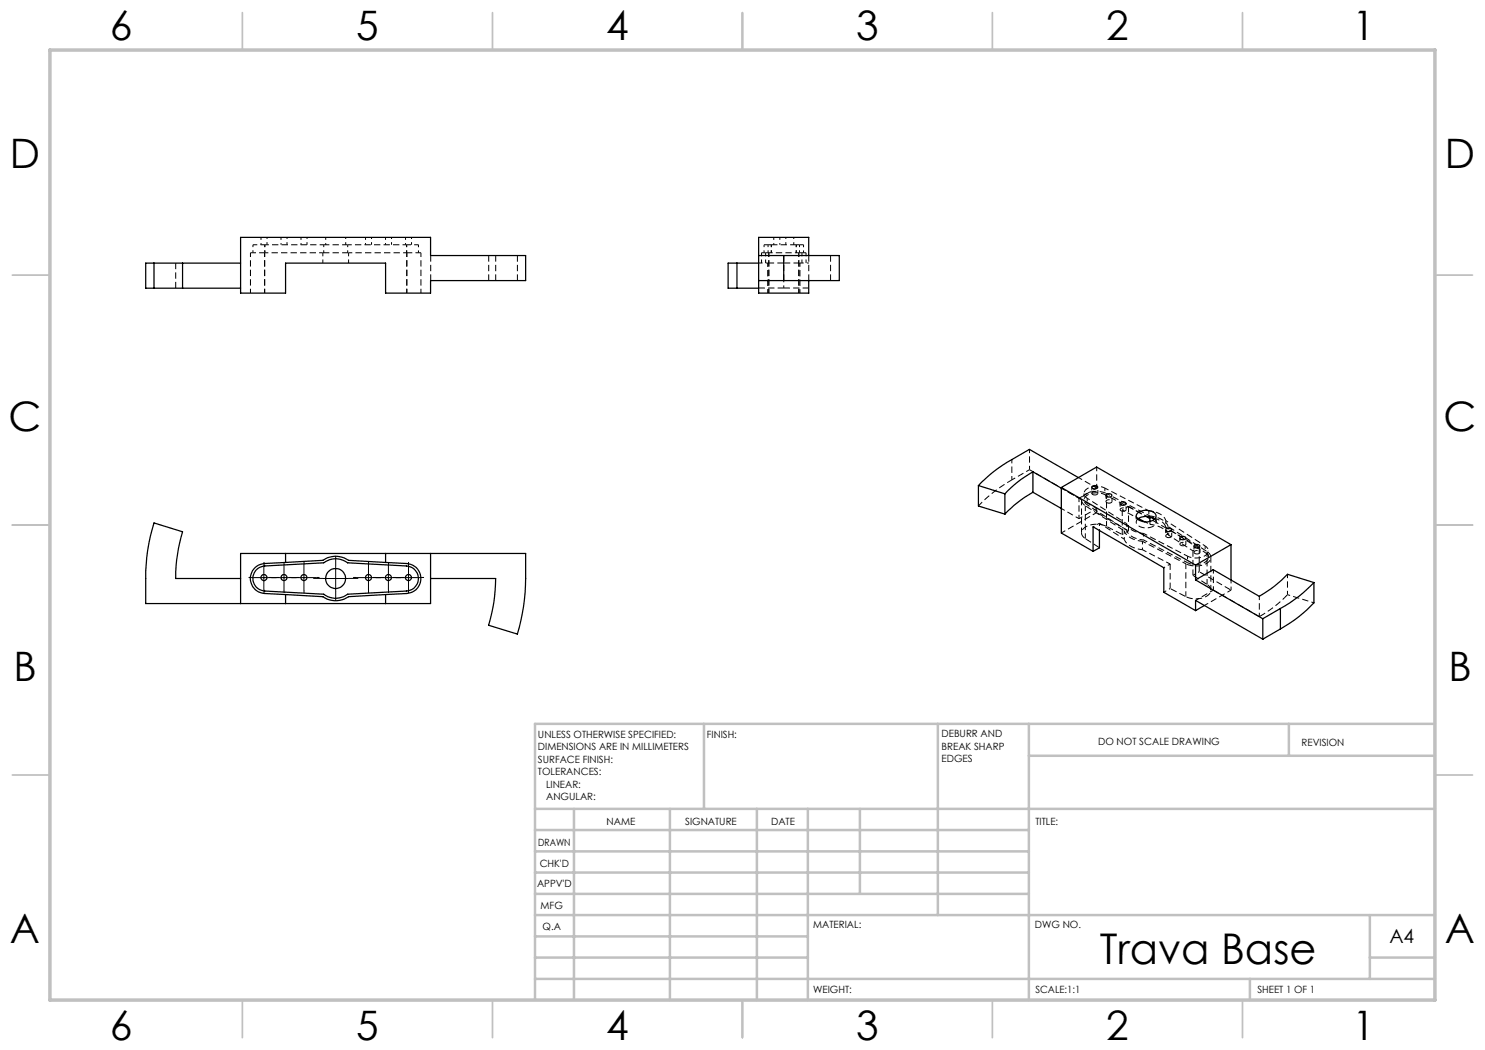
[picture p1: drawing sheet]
<svg xmlns="http://www.w3.org/2000/svg" width="297mm" height="210mm" viewBox="0 0 297 210" stroke-linecap="round" stroke-linejoin="round" font-family="sans-serif">
<g fill="none" stroke="#000" stroke-width=".2" stroke-dasharray="1.3 .6" stroke-linecap="butt">
<path d="M35.1 57.6v-5M64.6 50.6h5.1M86.1 56.1v-5M97.7 56.1v-5M99.1 56.1v-5M103.5 56.1v-5M153.5 52.6h3.3M154.3 49h5M156.8 56.1v-5M156.8 52.6h3.2M156.8 57.6h-5M161.8 56.1v-5"/>
<path d="M161.8 57.6h-5M166.1 56.1v-5M230 104.9v-.6M230 103.5v-.3M233.2 105.4a3.1 3.1 0 0 0-2.6-1.8"/>
</g>
<g fill="none" stroke="#000" stroke-width=".2" stroke-dasharray="1.3 .6" stroke-dashoffset=".1" stroke-linecap="butt">
<path d="M64.7 49h4.8M218.5 98.9a.57 .57 0 0 0 .7 .1 .57 .57 0 0 0 .3-.5 .59 .59 0 0 0-.6-.2 .59 .59 0 0 0-.5 .5l.1 .1M221.4 100.5a.57 .57 0 0 0 .6 .1 .57 .57 0 0 0 .3-.5 .59 .59 0 0 0-.6-.2 .59 .59 0 0 0-.4 .5l.1 .1M224.2 102.2a.57 .57 0 0 0 .6 .1 .57 .57 0 0 0 .4-.5 .59 .59 0 0 0-.7-.3 .59 .59 0 0 0-.4 .6l.1 .1M224.5 106.9v-4.9M225.7 101.3l14.1 8.1M225.7 106.2v-4.9M233.3 107.4a.57 .57 0 0 0 .6 .1 .57 .57 0 0 0 .4-.5 .59 .59 0 0 0-.7-.2 .59 .59 0 0 0-.4 .5l.1 .1M234 117.7v-4.9M236.1 109.1a.57 .57 0 0 0 .7 .1 .57 .57 0 0 0 .3-.5 .59 .59 0 0 0-.6-.3 .59 .59 0 0 0-.5 .6l.1 .1M238.6 110.2v4.9M239 110.7a.57 .57 0 0 0 .6 .1 .57 .57 0 0 0 .3-.5 .59 .59 0 0 0-.6-.2 .59 .59 0 0 0-.4 .5l.1 .1"/>
<path d="M239.8 109.4v4.9M251.9 123.3l-9.2-5.3"/>
</g>
<g fill="none" stroke="#000" stroke-width=".2" stroke-dasharray="1.3 .6" stroke-dashoffset=".6" stroke-linecap="butt">
<path d="M64.6 52.6v-2M69.7 52.6v-2M152.3 50.6v2M153.1 52.6v-2M160.4 52.6v-2M161.2 52.6v-2M218.4 97.4v1.3M219.6 98.7v-1.3M221.2 99.1v1.2M222.4 100.3v-1.2M224 100.7v1.2M225.2 101.9v-1.2"/>
<path d="M227.2 103.2v1.2M229 104.3l1 .6M229.8 102.2v1.1M231.2 104.4v-1.2M233.1 106v1.2M234.3 107.2v-1.2M236 107.6v1.2M237.2 108.8v-1.2M238.8 109.2v1.2M240 110.4v-1.2M246.2 118v-2"/>
</g>
<g fill="none" stroke="#000" stroke-width=".2" stroke-dasharray="1.3 .6" stroke-dashoffset=".5" stroke-linecap="butt">
<path d="M52.9 50.6h11.7M53 49h11.7M69.5 49h11.8M69.7 50.6h11.7M153.5 58.6v-6M153.8 50.6h6M160 52.6v6M202.4 96v-4.1M205.9 93.9l13.4 7.8M205.9 93.9l-3.5 2.1M205.9 89.9v4M212.3 97.6l3.5 2.1"/>
<path d="M215.8 99.7l3.5-2.1M221 98.9a3.5 3.5 0 0 0-4.1 .6l-.1 .7 .6 .8M221 97.6a3.5 3.5 0 0 0-4.1 .6l-.1 .7 .6 .8M212.3 101.7l3.5 2M215.8 103.7v-4M219.3 101.7l-3.5 2M224.9 107.8l-5-3.2M225.3 106a3.5 3.5 0 0 0 3.4 2M225.3 104.7a3.5 3.5 0 0 0 3.4 2M228.5 108.3l8.7 4.5M230 103.2l-8.7-4.5M233.2 104.1a3.5 3.5 0 0 0-3.4-1.9"/>
<path d="M233.6 107l5 3.2M237.5 112.5a3.5 3.5 0 0 0 4-.6l.2-.4-.1-.4-.6-.6M237.5 111.2a3.5 3.5 0 0 0 4-.6l.2-.4-.1-.4-.6-.6M242.7 118v-4.1M257.5 118.9v-4M239.1 120.1l3.6-2.1M251.9 123.3v-4.1"/>
</g>
<g fill="none" stroke="#000" stroke-width=".2" stroke-dasharray="1.3 .6" stroke-dashoffset=".8" stroke-linecap="butt">
<path d="M50.6 49v1.6M53 49v1.6M64.7 49v1.6M69.5 49v1.6M81.3 49v1.6M83.7 50.6v-1.6M152.8 49v1.6M153.6 49v1.6M154.3 49v1.6M159.3 49v1.6M159.9 49v1.6M160.7 50.6v-1.6"/>
<path d="M224.9 107.8v-1.6M228.5 109.9v-1.6M233.6 107v-1.7"/>
</g>
<g fill="none" stroke="#000" stroke-width=".2" stroke-dasharray="1.3 .6" stroke-dashoffset=".4" stroke-linecap="butt">
<path d="M50.1 50.6v8M50.6 49h2.4M52.9 58.6v-8M81.3 49h2.4M81.4 58.6v-8M84.2 58.6v-8M152.3 50.6h.8M152.8 49h.8M153.8 58.6v-8M159.8 58.6v-8M159.9 49h.8M160.4 50.6h.8"/>
<path d="M215.7 95.5l3.6 2.1M219.3 97.6v-4.2M219.3 102.5v-.8M219.3 102.5l-7 4.1M228.7 108l8.8 4.5M228.7 106.7l8.8 4.5M229.8 102.2l-8.8-4.6M234 112.8l-5.5-2.9M240.9 121.1l5.3-3.1"/>
</g>
<path d="M50.1 50.6h2.8M81.4 50.6h2.8M216.3 100v6.6M195.7 101.2a28.2 28.2 0 0 1 6.7-5.2M217.1 107.7v-6.5M221.3 105.3v-6.6M237.2 119.3v-6.5M241.4 116.9v-6.6M242.2 118v-6.5" fill="none" stroke="#000" stroke-width=".2" stroke-dasharray="1.3 .6" stroke-dashoffset=".2" stroke-linecap="butt"/>
<g fill="none" stroke="#000" stroke-width=".2" stroke-dasharray="1.3 .6" stroke-dashoffset=".7" stroke-linecap="butt">
<path d="M52.2 47.5v1.5M53.4 49v-1.5M56.2 47.5v1.5M57.4 49v-1.5M60.2 47.5v1.5M61.4 49v-1.5M65.1 47.5v1.5M69.1 49v-1.5M73.1 47.5v1.5M74.3 49v-1.5M77.1 47.5v1.5M78.3 49v-1.5"/>
<path d="M81.1 47.5v1.5M82.3 49v-1.5M154.8 47.5v1.5M156 47.5v1.5M156.8 57.6v-1.5M157.2 49v-1.5M158.8 49v-1.5M216.8 98.7v1.3M217.4 99.7l7.9 5M217.4 99.7v1.3M221 97.6v1.3M217.4 101l7.9 5"/>
<path d="M219.9 104.6v1.5M219.9 104.6l-1.3 .8M224.5 102l3.2 1.7M225.3 104.7v1.3M225.7 106.2l-1.2 .7M225.7 101.3l-1.2 .7M228.7 106.7v1.3M229.4 103.3l-8.4-4.4M232.8 118.4l1.2-.7M233.2 104.1v1.3M234 112.8l-1.2 .7M237.5 111.2v1.3"/>
<path d="M238.6 115.1l1.2-.8M239.8 109.4l-1.2 .8M241 109.2v1.3M241 110.5l-7.8-5.1M241 109.2l-7.8-5.1M241.7 111.5v-1.3M257.5 118.9l5.3 1.7"/>
</g>
<g fill="none" stroke="#000" stroke-width=".25">
<path d="M30.8 52.6h-1.7v5h1.7M30.8 52.6v5M30.8 52.6h17.3M30.8 57.6h17.3M36.5 52.6v5M48.1 47.5h38v3.6h19v5h-19v2.5h-9v-6h-20v6h-9zM147.4 52.6h4.3M147.4 57.6h4.3M147.4 52.6h-1.8v5h1.8M147.4 52.6v5M151.7 56.1h5M151.7 51.1h5"/>
<path d="M156.7 51.1h11.2v5h-11.2M156.7 51.1v5M161.7 51.1v-3.6h-10v11.1h10v-2.5M195.7 97.1l5.3 1.7M195.7 97.1v4.1l5.3 1.6M201 98.8v4M206.6 94.4a22.6 22.6 0 0 0-5.6 4.4M206.6 98.5a23.7 23.7 0 0 0-5.6 4.3M206.6 94.4l5.7 3.2M206.6 94.4v4.1M206.6 98.5l5.7 3.2M212.3 97.5v9.1l6.3 3.7"/>
<path d="M212.3 97.5l26.8 15.5M212.3 97.5l7-4.1 26.9 15.5M215.7 95.5l-9.8-5.6-3.5 2a27.1 27.1 0 0 0-6.7 5.2M218.4 97.3a.71 .71 0 0 1 1.1 .2 .67 .67 0 0 1-1.1-.1zM221.2 98.9a.71 .71 0 0 1 1.2 .2 .67 .67 0 0 1-1.2-.1zM51.3 114l.6-.5 1.1-.3 11.7-.6a3.9 3.9 0 0 1 4.8 0l11.8 .6a2.51 2.51 0 0 1 2.4 2.5 2.51 2.51 0 0 1-2.4 2.5l-11.8 .6a3.9 3.9 0 0 1-4.8 0l-11.7-.6a2.52 2.52 0 0 1-2.2-1.6 2.52 2.52 0 0 1 .5-2.6zM57.1 112.5l-4.2 .2a3 3 0 0 0-2.8 3 3 3 0 0 0 2.8 3l4.2 .2M57.1 118.9l7.5 .4a4.5 4.5 0 0 0 5.1 0l7.4-.4M57.1 112.5l7.5-.4a4.5 4.5 0 0 1 5.1 0l7.4 .4M57.1 110.7v1.8M57.1 118.9v1.8M77.1 112.5l4.3 .2a3 3 0 0 1 2.8 3 3 3 0 0 1-2.8 3l-4.3 .2"/>
<path d="M77.1 110.7v1.8M77.1 118.9v1.8M86.1 110.7v10h-57a54 54 0 0 1 .7-12l1-4.1 5.7 1.8a33.1 33.1 0 0 0-1.4 9.3h13M86.1 115.7h13a31.5 31.5 0 0 1-1.4 9.4l5.8 1.7a38.8 38.8 0 0 0 1.6-11.1v-5h-57v10M218.6 110.3v-4.9l14.2 8.2v4.9l6.3 3.6M219.9 106.1v3.5l-1.3 .7M224.1 100.6a.57 .57 0 0 1 .6-.3 .57 .57 0 0 1 .4 .6 .71 .71 0 0 1-1.1-.2zM227.5 103.8a2.81 2.81 0 0 1 3.4 0M227.6 102.5a2.8 2.8 0 0 1 3.5 .4 1.04 1.04 0 0 1-.9 1.3 2.48 2.48 0 0 1-2.9-.8v-.5zM227.7 103.7l1.3 .7M229.4 103.3l.4 .2M229.8 103.5l.8 .1"/>
<path d="M229.8 103.3v.2M230 103.5v.8M233.3 105.7a.69 .69 0 0 1 1 .3 .67 .67 0 0 1-1.1-.1zM236 107.4a.71 .71 0 0 1 1.1 .3 .67 .67 0 0 1-1.1-.1zM238.9 109.1a.68 .68 0 0 1 1.1 .2 .64 .64 0 0 1-.7 .3 .64 .64 0 0 1-.5-.4zM239.1 116l3.5-2.1 9.2 5.4a23.8 23.8 0 0 0 5.7-4.4l5.3 1.6M239.1 113v3M239.1 116l13.5 7.7M246.2 108.9l-7.1 4.1M246.2 108.9v7.1M262.8 116.5a26.4 26.4 0 0 1-6.7 5.2M262.8 116.5v4.1a27.6 27.6 0 0 1-6.7 5.2"/>
<path d="M239.1 122.1v-2l13.5 7.7M240.9 121.1l-1.8 1M252.6 123.7v4.1M256.1 121.7l-3.5 2M256.1 121.7v4.1M256.1 125.8l-3.5 2"/>
<circle cx="52.8" cy="115.5" r=".6"/>
<circle cx="56.8" cy="115.5" r=".6"/>
<circle cx="60.8" cy="115.5" r=".6"/>
<circle cx="67.1" cy="115.7" r="2"/>
<circle cx="73.7" cy="115.5" r=".6"/>
<circle cx="77.7" cy="115.5" r=".6"/>
<circle cx="81.7" cy="115.5" r=".6"/>
</g>
<path d="M153.1 50.6h.7M153.6 49h.7M159.3 49h.6M159.8 50.6h.6M224.9 106.2a3.9 3.9 0 0 0 3.6 2.1M228.5 109.9a4.1 4.1 0 0 1-3.6-2.1M230 104.9a4.1 4.1 0 0 1 3.6 2.1M230.9 103.8a.87 .87 0 0 1 .3 .9 .87 .87 0 0 1-.7 .6 2.57 2.57 0 0 1-3.2-.7v-.3l.2-.5M233.6 105.3a3.9 3.9 0 0 0-3.6-2.1" fill="none" stroke="#000" stroke-width=".2" stroke-dasharray="1.3 .6" stroke-dashoffset=".3" stroke-linecap="butt"/>
<path d="M153.5 52.6h-1.7M161.8 52.6h-1.8" fill="none" stroke="#000" stroke-width=".2" stroke-dasharray="1.3 .6" stroke-dashoffset=".9" stroke-linecap="butt"/>
<path d="M217.1 107.7l2.8 1.8M241.4 116.9l-2.8-1.8M251.9 123.3a23.8 23.8 0 0 0 5.6-4.4" fill="none" stroke="#000" stroke-width=".2" stroke-dasharray="1.3 .6" stroke-dashoffset="-.1" stroke-linecap="butt"/>
<path d="M221.3 98.7a4.2 4.2 0 0 0-4.8 .7 1.23 1.23 0 0 0 .6 1.8M217.1 101.2l7.8 5M221.3 105.3a4.2 4.2 0 0 0-4.8 .6 1.23 1.23 0 0 0 .6 1.8M224.5 106.9l-3.2-1.6M225.7 106.2l-6.4-3.7M234 117.7l3.2 1.6M237.2 119.3a4.2 4.2 0 0 0 4.8-.6 1.23 1.23 0 0 0-.6-1.8M237.2 112.8a4.2 4.2 0 0 0 4.8-.7 1.23 1.23 0 0 0-.6-1.8M241.4 110.3l-7.8-5M246.2 118l-6.4-3.7" fill="none" stroke="#000" stroke-width=".2" stroke-dasharray="1.3 .6" stroke-dashoffset="-.2" stroke-linecap="butt"/>
<g fill="none" stroke="#000" stroke-width=".2" stroke-dasharray="15.2 1.3 1.3 1.3" stroke-linecap="butt">
<path d="M50.3 115.5h-.6M52.8 113v-.6M52.8 118v.6M54.3 115.5h-.6M55.3 115.5h.6M56.8 113v-.6M56.8 118v.6M58.3 115.5h-.6M59.3 115.5h.6M60.8 113v-.6M60.8 118v.6M63.3 115.5h.6"/>
<path d="M64.6 115.7h-2M67.1 113.2v-2M67.1 118.2v2M69.6 115.7h2M71.2 115.5h-.6M73.7 113v-.6M73.7 118v.6M75.2 115.5h-.6M76.2 115.5h.6M77.7 113v-.6M77.7 118v.6M79.2 115.5h-.6"/>
<path d="M80.2 115.5h.6M81.7 113v-.6M81.7 118v.6M84.2 115.5h.6"/>
</g>
<path d="M50.3 115.5h13M52.8 113v5M56.8 113v5M60.8 113v5M64.6 115.7h5M67.1 113.2v5M71.2 115.5h13M73.7 113v5M77.7 113v5M81.7 113v5" fill="none" stroke="#000" stroke-width=".2"/>
<g fill="none" stroke="#c0c0c0" stroke-width=".35">
<path d="M48.5 2.5v7.5M98.5 2.5v7.5M148.5 2.5v7.5M198.5 2.5v7.5M248.5 2.5v7.5M2.5 55h7.5M287 55h7.5M2.5 105h7.5M287 105h7.5M2.5 155h7.5M287 155h7.5M48.5 200v7.5"/>
<path d="M98.5 200v7.5M148.5 200v7.5M198.5 200v7.5M248.5 200v7.5"/>
</g>
<g fill="none" stroke="#c0c0c0" stroke-width=".5">
<path d="M140.8 144.8v17M187.6 144.8v38.2M205.8 144.8v55.2M205.8 151.2h81.2M257.8 144.8v6.4M287 144.8h-180v55.2M107 161.8h180M107 178.8h98.8M107 174.5h98.8M107 170.3h98.8M107 166h98.8M114.8 161.8v38.2"/>
<path d="M134 161.8v38.2M151.4 161.8v38.2M161.6 161.8v38.2M172 161.8v17M107 195.8h180M107 191.5h54.6M107 187.3h54.6M107 183h180M250 195.8v4.2M274 191.5h13M274 183v12.8"/>
</g>
<path d="M10 10h277v190h-277z" fill="none" stroke="#c0c0c0" stroke-width=".7"/>
<text font-size="8.5" x="220" y="192.7">Trava Base</text>
<g font-size="8.1">
<text x="22" y="8">6</text>
<text x="71.2" y="8">5</text>
<text x="121.2" y="8">4</text>
<text x="171.2" y="8">3</text>
<text x="221.2" y="8">2</text>
<text x="270.5" y="8">1</text>
<text x="2" y="33.6">D</text>
<text x="289" y="33.6">D</text>
<text x="1.7" y="86.1">C</text>
<text x="288.7" y="86.1">C</text>
<text x="2.7" y="136.1">B</text>
<text x="289.7" y="136.1">B</text>
<text x="2" y="188.6">A</text>
<text x="289" y="188.6">A</text>
<text x="22" y="208">6</text>
<text x="71.2" y="208">5</text>
<text x="121.2" y="208">4</text>
<text x="171.2" y="208">3</text>
<text x="221.2" y="208">2</text>
<text x="270.5" y="208">1</text>
</g>
<text font-size="3.9" x="277.9" y="188.5">A4</text>
<g font-size="2">
<text x="107.6" y="147.6">UNLESS OTHERWISE SPECIFIED:</text>
<text x="141.4" y="147.6">FINISH:</text>
<text x="188.3" y="147.5">DEBURR AND</text>
<text x="188.3" y="150">BREAK SHARP</text>
<text x="219.6" y="149">DO NOT SCALE DRAWING</text>
<text x="260.3" y="149.2">REVISION</text>
<text x="107.6" y="150.1">DIMENSIONS ARE IN MILLIMETERS</text>
<text x="107.6" y="152.6">SURFACE FINISH:</text>
<text x="107.6" y="155.1">TOLERANCES:</text>
<text x="188.3" y="152.5">EDGES</text>
<text x="109.2" y="157.6">LINEAR:</text>
<text x="109.2" y="160.1">ANGULAR:</text>
<text x="121.3" y="165">NAME</text>
<text x="137" y="164.9">SIGNATURE</text>
<text x="154.2" y="164.9">DATE</text>
<text x="207.1" y="164.9">TITLE:</text>
<text x="107.6" y="169.1">DRAWN</text>
<text x="107.9" y="173.3">CHK'D</text>
<text x="107.4" y="177.4">APPV'D</text>
<text x="108.1" y="181.8">MFG</text>
<text x="108.5" y="186">Q.A</text>
<text x="162.6" y="185.5">MATERIAL:</text>
<text x="207" y="185.5">DWG NO.</text>
<text x="162.6" y="198.5">WEIGHT:</text>
<text x="207.1" y="198.6">SCALE:1:1</text>
<text x="251.5" y="198.6">SHEET 1 OF 1</text>
</g>
</svg>
